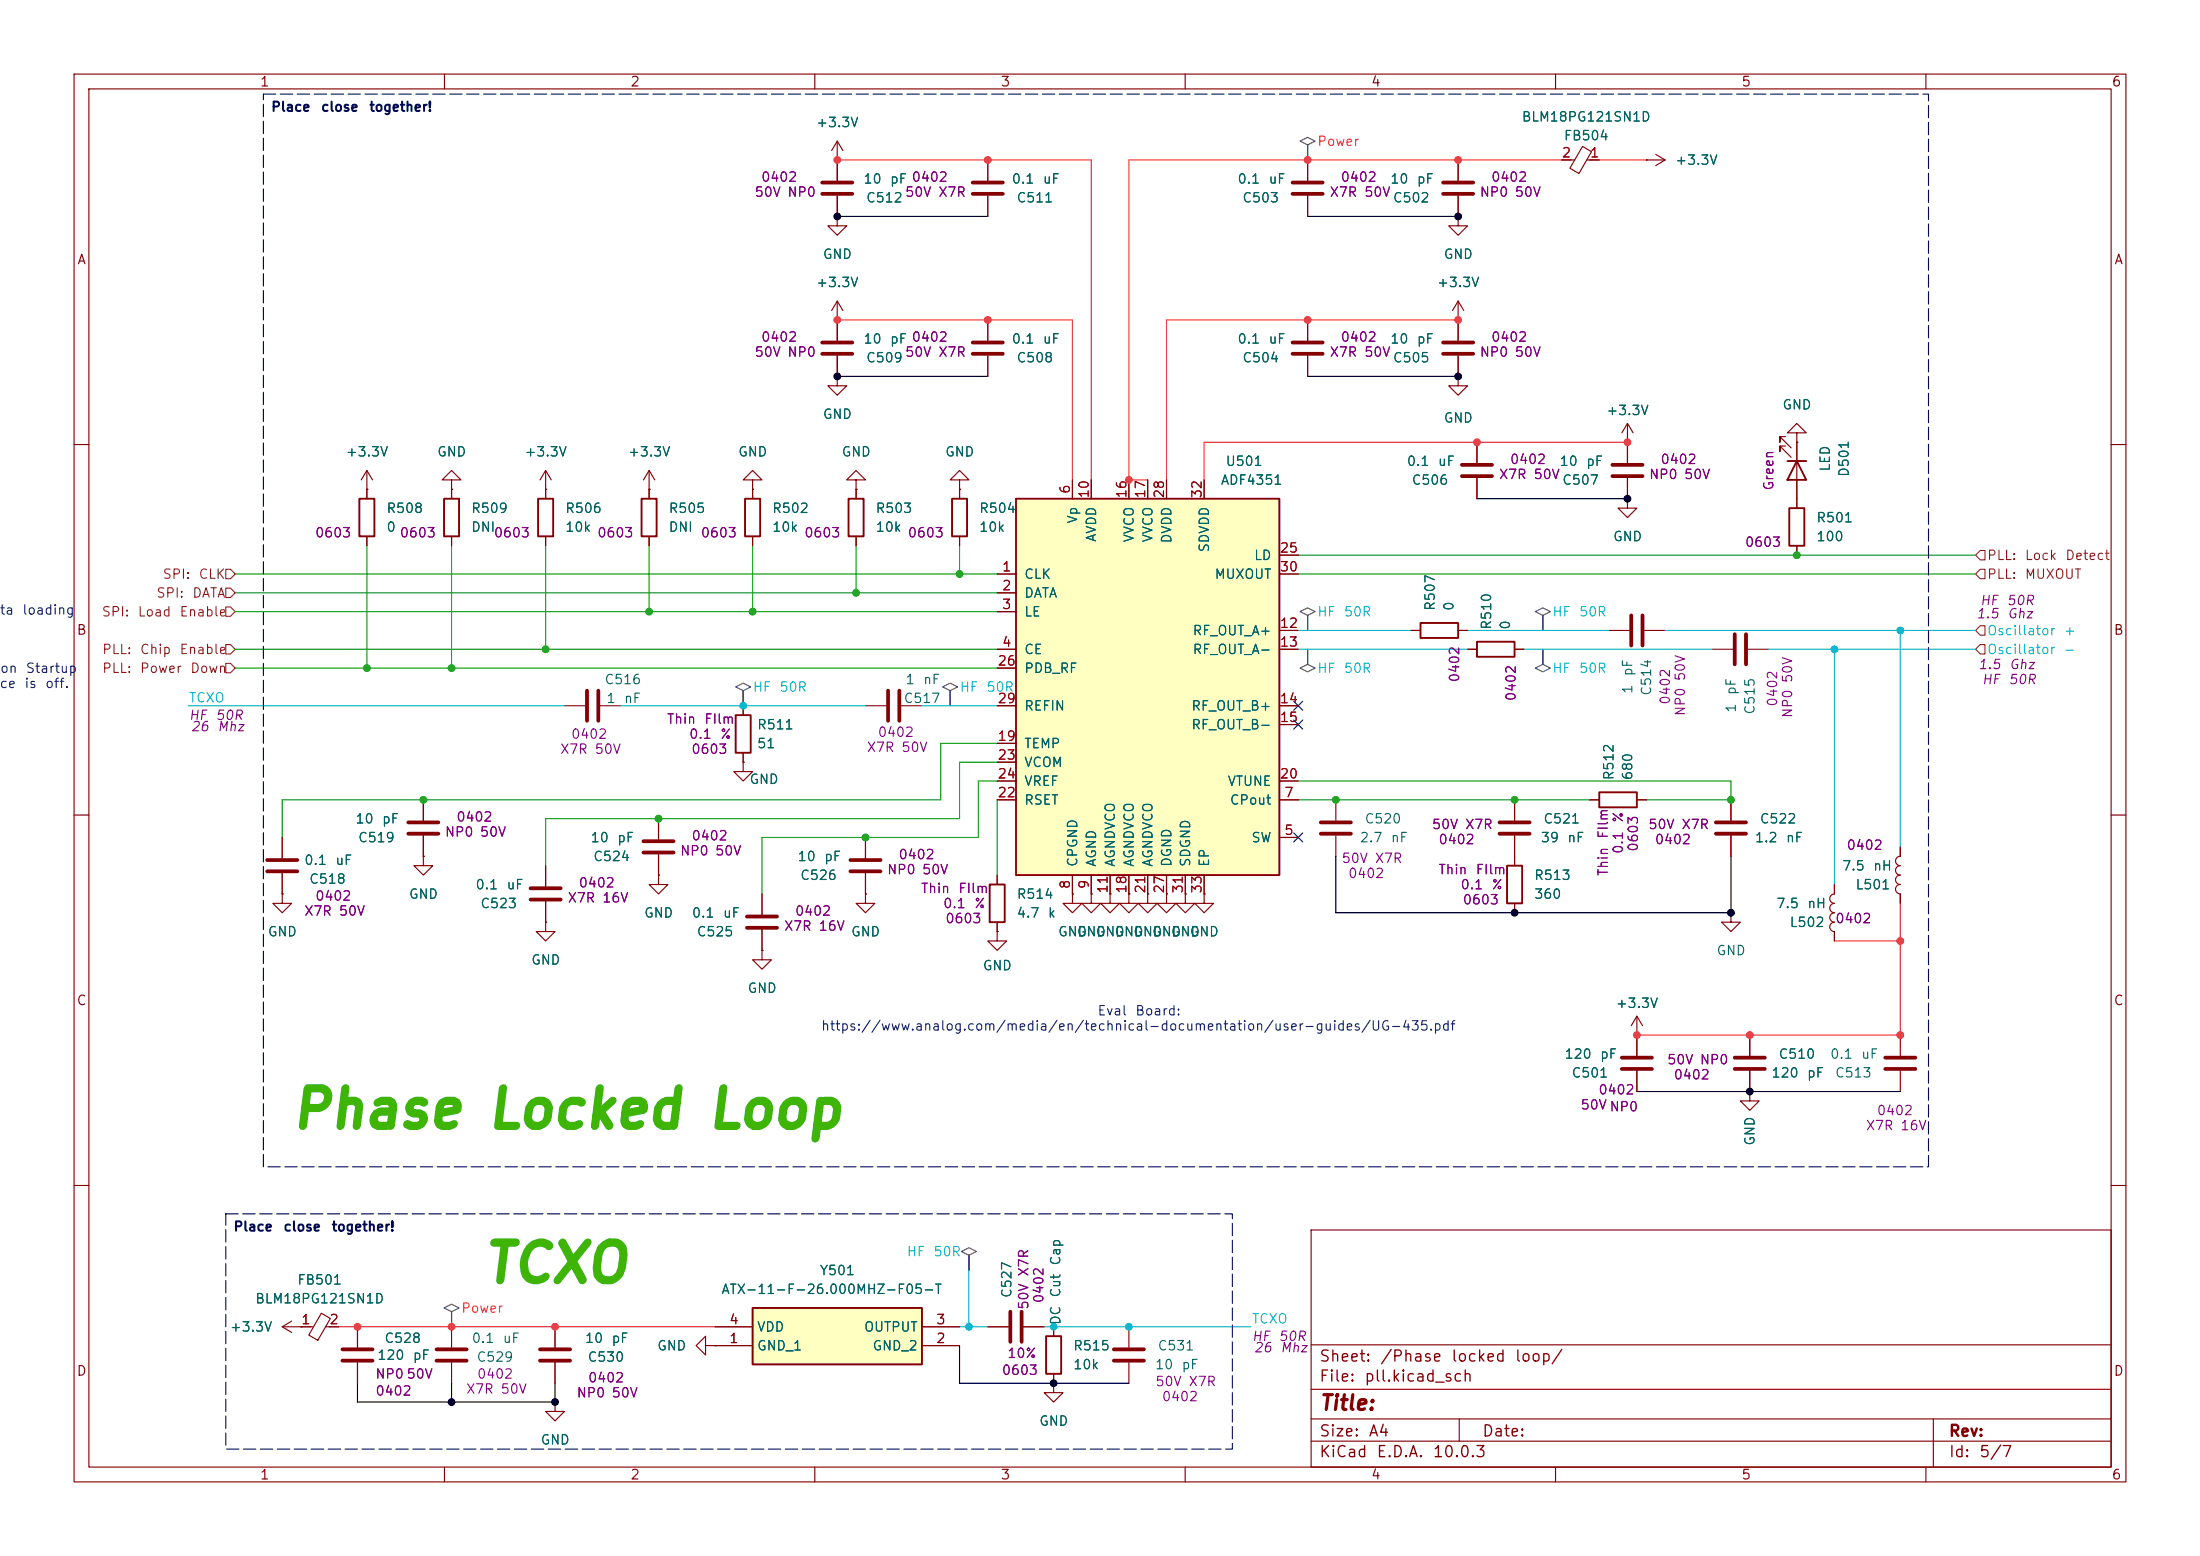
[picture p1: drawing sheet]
<svg xmlns="http://www.w3.org/2000/svg" width="297mm" height="210mm" viewBox="0 0 297 210" stroke-linecap="round" stroke-linejoin="round" font-family="sans-serif">
<g fill="none" stroke="#840000" stroke-width=".15">
<path d="M10 10h277v190h-277zM12 12h273v186h-273zM60 10v2M110 10v2M113 19.1v5.3M113 19.1l-.7 1.2M113 19.1l.8 1.2M160 10v2M210 10v2M213.6 19.8l1.3 .7-1.7 2.9-1.3-.7zM260 10v2M113 29.2v1.3h-1.2l1.2 1.3 1.3-1.3h-1.3"/>
<path d="M113 29.2h.1M113 21.6h.1M113 26.4v2.8M133.3 21.6v2.8M133.3 26.4v2.8M176.5 21.6v2.8M176.5 26.4v2.8M196.8 29.2v1.3h1.3l-1.3 1.3-1.2-1.3h1.2M196.8 29.2h.1M196.8 21.6v2.8M196.8 26.4v2.8M210.8 21.6h1.8"/>
<path d="M214.2 21.6h1.7M222.2 21.6h.1M222.2 21.6h2.6M223.5 20.8l1.3 .8M224.8 21.6l-1.3 .8M113 43.2h.1M113 50.8v1.3h-1.2l1.2 1.2 1.3-1.2h-1.3M113 50.8h.1M113 40.6v5.4M113 48v2.8M113 40.6l-.7 1.3M113 40.6l.8 1.3"/>
<path d="M133.3 43.2v2.8M133.3 48v2.8M176.5 43.2v2.8M176.5 48v2.8M196.8 50.8v1.3h1.3l-1.3 1.2-1.2-1.2h1.2M196.8 50.8h.1M219.7 59.7v2.8M241 58.9h-.7v.8v-.8l1.5 1.6M242.6 58.4h1.2l-1.2-1.2-1.3 1.2h1.3v1.3M242.6 59.7h.1M242.6 59.7v8.9M10 60h2"/>
<path d="M49.5 66h.1M49.5 63.5l-.7 1.3M49.5 63.5l.8 1.3M49.5 63.5v3.8M49.5 72.4v1.3M61 64.8h1.2l-1.2-1.3-1.3 1.3h1.3v1.2M61 66h.1M61 66v1.3M61 72.4v1.3M73.7 66h.1M73.7 63.5v3.8M73.7 72.4v1.3"/>
<path d="M73.7 63.5l-.8 1.3M73.7 63.5l.7 1.3M87.6 66h.1M87.6 63.5v3.8M87.6 72.4v1.3M87.6 63.5l-.7 1.3M87.6 63.5l.8 1.3M101.6 64.8h1.3l-1.3-1.3-1.3 1.3h1.3v1.2M101.6 66h.1M101.6 66v1.3M101.6 72.4v1.3M115.6 64.8h1.2l-1.2-1.3-1.3 1.3h1.3v1.2"/>
<path d="M115.6 66h.1M115.6 66v1.3M115.6 72.4v1.3M129.5 64.8h1.3l-1.3-1.3-1.2 1.3h1.2v1.2M129.5 66h.1M129.5 66v1.3M129.5 72.4v1.3M219.7 64.5v2.8M241 60.2h-.7v.8v-.8l1.5 1.5M242.6 73.7v1.2M285 60h2M76.2 95.3h2.8"/>
<path d="M81 95.3h2.8M100.3 95.3v1.2M10 110h2M38.1 113v2.8M38.1 117.9v2.8M57.1 115.6v1.2h1.3l-1.3 1.3-1.2-1.3h1.2M57.1 115.6h.1M57.1 108v2.7M57.1 112.8v2.8M73.7 116.8v2.8M88.9 118.1v1.3h1.3l-1.3 1.3-1.3-1.3h1.3M88.9 118.1h.1"/>
<path d="M88.9 110.5v2.8M88.9 115.3v2.8M100.3 102.9v1.2h1.3l-1.3 1.3-1.2-1.3h1.2M100.3 102.9h.1M100.3 101.6v1.3M116.8 113v2.8M116.8 117.9v2.8M204.5 115.6v1.2M285 110h2M38.1 120.7v1.2h1.3l-1.3 1.3-1.3-1.3h1.3M38.1 120.7h.1M73.7 124.5v1.2h1.2l-1.2 1.3-1.3-1.3h1.3"/>
<path d="M73.7 124.5h.1M73.7 121.7v2.8M102.9 128.3v1.2h1.2l-1.2 1.3-1.3-1.3h1.3M102.9 128.3h.1M102.9 120.7v2.7M102.9 125.5v2.8M116.8 120.7v1.2h1.3l-1.3 1.3-1.2-1.3h1.2M116.8 120.7h.1M152.4 120.7v1.2h1.3l-1.3 1.3-1.3-1.3h1.3M152.4 120.7h.1M154.9 120.7v1.2h1.3l-1.3 1.3-1.2-1.3h1.2M154.9 120.7h.1"/>
<path d="M157.5 120.7v1.2h1.2l-1.2 1.3-1.3-1.3h1.3M157.5 120.7h.1M160 120.7v1.2h1.3l-1.3 1.3-1.3-1.3h1.3M160 120.7h.1M162.6 120.7v1.2h1.2l-1.2 1.3-1.3-1.3h1.3M162.6 120.7h.1M204.5 121.9v1.3M221 139.7h.1M221 137.2v5.3M221 137.2l-.8 1.2M221 137.2l.7 1.2M256.5 139.7v2.8"/>
<path d="M221 144.5v2.8M236.2 147.3v1.3h1.3l-1.3 1.3-1.3-1.3h1.3M236.2 147.3h.1M256.5 144.5v2.8M10 160h2M48.3 179.1v2.8M61 179.1v2.8M133.3 179.1h2.8M138.2 179.1h2.8M142.2 179.1v1.2M152.4 179.1v2.8M177 166h108v32h-108z"/>
<path d="M285 160h2M48.3 183.9v2.8M60 198v2M61 183.9v2.8M74.9 189.2v1.3h1.3l-1.3 1.3-1.2-1.3h1.2M74.9 189.2h.1M95.2 181.6v-1.3l-1.2 1.3 1.2 1.3v-1.3h1.3M96.5 181.6h.1M110 198v2M142.2 186.7v1.3h1.3l-1.3 1.2-1.2-1.2h1.2M142.2 186.7h.1M142.2 185.4v1.3"/>
<path d="M152.4 183.9v2.8M160 198v2M177 194.5h108M177 191.5h108M177 187.5h108M177 181.5h108M197 191.5v3M210 198v2M260 198v2M261 191.5v6.5"/>
</g>
<g fill="none" stroke="#840000" stroke-width=".25">
<path d="M48.5 67.3h2v5.1h-2zM59.9 67.3h2.1v5.1h-2.1zM72.6 67.3h2.1v5.1h-2.1zM86.6 67.3h2v5.1h-2zM100.6 67.3h2v5.1h-2zM114.6 67.3h2v5.1h-2zM128.5 67.3h2.1v5.1h-2.1zM241.3 62.2h2.5M241.6 68.6h2v5.1h-2zM242.6 62.2l1.2 2.6h-2.5zM99.3 96.5h2v5.1h-2zM203.5 116.8h2v5.1h-2z"/>
<path d="M141.2 180.3h2.1v5.1h-2.1z"/>
</g>
<g fill="none" stroke="#840000" stroke-width=".51">
<path d="M111 24.6h4.1M111 26.2h4.1M131.3 24.6h4.1M131.3 26.2h4.1M174.5 24.6h4.1M174.5 26.2h4.1M194.8 24.6h4.1M194.8 26.2h4.1M111 46.2h4.1M111 47.8h4.1M131.3 46.2h4.1M131.3 47.8h4.1"/>
<path d="M174.5 46.2h4.1M174.5 47.8h4.1M217.7 62.7h4M217.7 64.3h4M79.2 93.2v4.1M80.8 93.2v4.1M36.1 116.1h4M36.1 117.6h4M55.1 111h4.1M55.1 112.5h4.1M71.6 119.9h4.1M86.9 113.5h4"/>
<path d="M86.9 115.1h4M114.8 116.1h4.1M114.8 117.6h4.1M71.6 121.4h4.1M100.8 123.7h4.1M100.8 125.2h4.1M218.9 142.7h4.1M218.9 144.3h4.1M254.5 142.7h4.1M254.5 144.3h4.1M136.4 177v4.1M137.9 177v4.1"/>
<path d="M46.2 182.1h4.1M46.2 183.6h4.1M58.9 182.1h4.1M58.9 183.6h4.1M150.4 182.1h4M150.4 183.6h4"/>
</g>
<path d="M101.6 176.5h22.9v7.7h-22.9z" fill="#ffffc2"/>
<path d="M191.8 84.1h5v2h-5zM199.4 86.6h5.1v2h-5.1zM215.9 106.9h5.1v2.1h-5.1zM101.6 176.5h22.9v7.7h-22.9z" fill="none" stroke="#840000" stroke-width=".25"/>
<g fill="none" stroke="#840000" stroke-width=".15">
<path d="M116.8 95.3h2.8M121.7 95.3h2.8M190.5 85.1h1.3M196.8 85.1h1.3M198.1 87.6h1.3M204.5 87.6h1.2M217.2 85.1h2.8M222 85.1h2.8M180.3 108v2.7M180.3 112.8v2.8M204.5 108v2.7M204.5 112.8v2.8"/>
<path d="M214.6 108h1.3M221 108h1.2M96.5 179.1h5.1M124.5 179.1h5M96.5 181.6h5.1M124.5 181.6h5"/>
</g>
<path d="M119.9 93.2v4.1M121.4 93.2v4.1M220.2 83.1v4M221.7 83.1v4M178.3 112.5h4.1M178.3 111h4.1M202.4 112.5h4.1M202.4 111h4.1" fill="none" stroke="#840000" stroke-width=".51"/>
<path d="M137.2 67.3h35.5v50.8h-35.5z" fill="#ffffc2"/>
<path d="M137.2 67.3h35.5v50.8h-35.5zM133.6 119.4h2v5.1h-2z" fill="none" stroke="#840000" stroke-width=".25"/>
<g fill="none" stroke="#840000" stroke-width=".15">
<path d="M113 29.2h.1M113 21.6h.1M113 21.6v2.8M113 26.4v2.8M133.3 21.6v2.8M133.3 26.4v2.8M176.5 21.6v2.8M176.5 26.4v2.8M196.8 29.2h.1M196.8 21.6v2.8M196.8 26.4v2.8M210.8 21.6h1.3"/>
<path d="M214.6 21.6h1.3M222.2 21.6h.1M113 43.2h.1M113 50.8h.1M113 43.2v2.8M113 48v2.8M133.3 43.2v2.8M133.3 48v2.8M176.5 43.2v2.8M176.5 48v2.8M196.8 43.2h.1M196.8 50.8h.1"/>
<path d="M196.8 40.6l-.7 1.3M196.8 40.6l.8 1.3M196.8 40.6v5.4M196.8 48v2.8M199.4 59.7v2.8M219.7 59.7h.1M219.7 57.2l-.8 1.2M219.7 57.2l.8 1.2M219.7 57.2v5.3M242.6 59.7h.1M242.6 59.7v2.5M49.5 66h.1"/>
<path d="M49.5 66v1.3M49.5 72.4v1.3M61 66h.1M61 66v1.3M61 72.4v1.3M73.7 66h.1M73.7 66v1.3M73.7 72.4v1.3M87.6 66h.1M87.6 66v1.3M87.6 72.4v1.3M101.6 66h.1"/>
<path d="M101.6 66v1.3M101.6 72.4v1.3M115.6 66h.1M115.6 66v1.3M115.6 72.4v1.3M129.5 66h.1M129.5 66v1.3M129.5 72.4v1.3M134.6 77.5h2.6M144.8 64.8v2.5M147.3 64.8v2.5M152.4 64.8v2.5"/>
<path d="M154.9 64.8v2.5M157.5 64.8v2.5M162.6 64.8v2.5M172.7 77.5h2.6M172.7 74.9h2.6M199.4 64.5v2.8M219.7 67.3v1.3h1.3l-1.3 1.3-1.3-1.3h1.3M219.7 67.3h.1M219.7 64.5v2.8M242.6 64.8v3.8M242.6 73.7v1.2M100.3 95.3v1.2"/>
<path d="M134.6 80h2.6M134.6 82.6h2.6M134.6 87.6h2.6M134.6 95.3h2.6M134.6 90.2h2.6M172.7 87.6h2.6M172.7 85.1h2.6M172.7 95.3h2.6M172.7 97.8h2.6M190.5 85.1h1.3M196.8 85.1h1.3M198.1 87.6h1.3"/>
<path d="M204.5 87.6h1.2M231.1 87.6h2.8M236 87.6h2.8M38.1 113v2.8M38.1 117.9v2.8M57.1 115.6h.1M57.1 108v2.7M57.1 112.8v2.8M73.7 116.8v2.8M88.9 118.1h.1M88.9 110.5v2.8M88.9 115.3v2.8"/>
<path d="M100.3 102.9h.1M100.3 101.6v1.3M116.8 113v2.8M116.8 117.9v2.8M134.6 108h2.6M134.6 100.3h2.6M134.6 105.4h2.6M134.6 102.9h2.6M134.6 118.1v1.3M144.8 118.1v2.6M147.3 118.1v2.6M149.9 118.1v2.6"/>
<path d="M152.4 118.1v2.6M154.9 118.1v2.6M157.5 118.1v2.6M160 118.1v2.6M162.6 118.1v2.6M172.7 113h2.6M172.7 108h2.6M172.7 105.4h2.6M204.5 108v2.7M204.5 112.8v4M214.6 108h1.3M221 108h1.2"/>
<path d="M233.7 108v2.7M233.7 112.8v2.8M247.6 119.4v1.3a.63 .63 0 0 0-.6 .6 .63 .63 0 0 0 .6 .6M256.5 118.1a.64 .64 0 0 0-.6 .6 .64 .64 0 0 0 .6 .7 .64 .64 0 0 0-.6 .6 .64 .64 0 0 0 .6 .7v1.2M256.5 114.3v1.3a.64 .64 0 0 0-.6 .6 .64 .64 0 0 0 .6 .6 .64 .64 0 0 0-.6 .7 .64 .64 0 0 0 .6 .6M38.1 120.7h.1M73.7 124.5h.1M73.7 121.7v2.8M102.9 128.3h.1M102.9 120.7v2.7M102.9 125.5v2.8M116.8 120.7h.1"/>
<path d="M134.6 125.7v1.3h1.3l-1.3 1.3-1.3-1.3h1.3M134.6 125.7h.1M134.6 124.5v1.2M144.8 120.7v1.2h1.2l-1.2 1.3-1.3-1.3h1.3M144.8 120.7h.1M147.3 120.7v1.2h1.3l-1.3 1.3-1.3-1.3h1.3M147.3 120.7h.1M149.9 120.7v1.2h1.2l-1.2 1.3-1.3-1.3h1.3M149.9 120.7h.1M152.4 120.7h.1M154.9 120.7h.1M157.5 120.7h.1"/>
<path d="M160 120.7h.1M162.6 120.7h.1M204.5 121.9v1.3M221 139.7h.1M221 139.7v2.8M233.7 123.2v1.3h1.2l-1.2 1.2-1.3-1.2h1.3M233.7 123.2h.1M236.2 139.7v2.8M247.6 121.9a.64 .64 0 0 0-.6 .7 .64 .64 0 0 0 .6 .6 .64 .64 0 0 0-.6 .6 .64 .64 0 0 0 .6 .7 .63 .63 0 0 0-.6 .6 .63 .63 0 0 0 .6 .6v1.3M221 144.5v2.8M236.2 147.3h.1M236.2 144.5v2.8"/>
<path d="M38.1 179.1h4.2M38.1 179.1l1.3 .7M39.4 178.3l-1.3 .8M40.6 179.1h.1M43.4 177.2l1.2 .8-1.7 2.9-1.2-.7zM44 179.1h1.7M48.3 179.1v2.8M74.9 179.1v2.8M96.5 179.1h5.1M124.5 179.1h5M133.3 179.1h2.8M138.2 179.1h2.8"/>
<path d="M142.2 179.1v1.2M48.3 183.9v2.8M74.9 189.2h.1M74.9 183.9v2.8M96.5 181.6h.1M96.5 181.6h5.1M124.5 181.6h5M142.2 186.7h.1M142.2 185.4v1.3"/>
</g>
<path d="M194.8 46.2h4.1M194.8 47.8h4.1M197.4 62.7h4M197.4 64.3h4M234.2 85.6v4.1M235.7 85.6v4.1M231.6 112.5h4.1M231.6 111h4.1M234.2 144.3h4.1M234.2 142.7h4.1M72.9 182.1h4.1M72.9 183.6h4.1" fill="none" stroke="#840000" stroke-width=".51"/>
<path d="M175.5 19.1l1-.6 1 .6-1 .5v2v-2zM99.3 92.7l1-.5 1 .5-1 .5v2.1v-2.1zM127.3 92.7l1-.5 1 .5-1 .5v2.1v-2.1zM175.5 82.6l1-.6 1 .6-1 .5v2v-2zM176.5 87.6v2.1l1 .5-1 .5-1-.5 1-.5zM207.3 82.6l1-.6 1 .6-1 .5v2v-2zM208.3 87.6v2.1l1 .5-1 .5-1-.5 1-.5zM59.9 176.5l1.1-.5 1 .5-1 .5v2.1v-2.1zM129.8 168.9l1-.5 1 .5-1 .5v2.1v-2.1z" fill="none" stroke="#484848" stroke-width=".15"/>
<path d="M30.5 79.4h.6l.6 .6-.6 .6h-.6zM30.5 76.8h.6l.6 .7-.6 .6h-.6zM267.3 76.8h.7v1.3h-.7l-.6-.6zM267.3 74.3h.7v1.3h-.7l-.6-.7zM30.5 81.9h.6l.6 .7-.6 .6h-.6zM30.5 89.5h.6l.6 .7-.6 .6h-.6zM30.5 87h.6l.6 .6-.6 .7h-.6zM267.3 84.5h.7v1.2h-.7l-.6-.6zM267.3 87h.7v1.3h-.7l-.6-.7z" fill="none" stroke="#725600" stroke-width=".15"/>
<g fill="none" stroke="#009600" stroke-width=".15">
<path d="M31.7 77.5h102.9M49.5 73.7v16.5M61 73.7v16.5M73.7 73.7v13.9M87.6 73.7v8.9M101.6 73.7v8.9M115.6 73.7v6.3M129.5 73.7v3.8M175.3 77.5h91.4M175.3 74.9h91.4M31.7 82.6h102.9M31.7 80h102.9"/>
<path d="M31.7 90.2h102.9M31.7 87.6h102.9M134.6 102.9h-5.1v7.6h-55.8v6.3M134.6 105.4h-2.5v7.6h-29.2v7.7M134.6 100.3h-7.6v7.7h-88.9v5M134.6 108v10.1M175.3 105.4h58.4v2.6h-11.5M175.3 108h39.3"/>
</g>
<path d="M113 21.6h34.3v43.2M210.8 21.6h-58.4v43.2h2.5M215.9 21.6h6.3M113 43.2h31.8v21.6M196.8 43.2h-39.3v21.6M219.7 59.7h-57.1v5.1M247.6 127h8.9M256.5 121.9v17.8h-35.5M45.7 179.1h50.8" fill="none" stroke="#ff302e" stroke-width=".15"/>
<path d="M113 29.2h20.3M176.5 29.2h20.3M113 50.8h20.3M176.5 50.8h20.3M199.4 67.3h20.3M180.3 115.6v7.6h53.4v-7.6M221 147.3h35.5M48.3 186.7v2.5h26.6v-2.5M61 186.7v2.5M129.5 181.6v5.1h22.9" fill="none" stroke="#000" stroke-width=".15"/>
<g fill="none" stroke="#06b5ce" stroke-width=".15">
<path d="M25.4 95.3h50.8M83.8 95.3h33M124.5 95.3h10.1M175.3 87.6h22.8M175.3 85.1h15.2M198.1 85.1h19.1M205.7 87.6h25.4M224.8 85.1h41.9M238.8 87.6h27.9M247.6 87.6v31.8M256.5 85.1v29.2M129.5 179.1h3.8"/>
<path d="M130.8 171.5v7.6M141 179.1h27.9"/>
</g>
<path d="M174.7 97.2l1.2 1.2M174.7 94.6l1.2 1.3M175.9 97.2l-1.2 1.2M175.9 94.6l-1.2 1.3M174.7 112.4l1.2 1.2M175.9 112.4l-1.2 1.2" fill="none" stroke="#000084" stroke-width=".15"/>
<path d="M35.6 12.7h224.7v144.8h-224.7zM30.5 163.8h135.9v31.8h-135.9z" fill="none" stroke="#000a63" stroke-width=".15" stroke-dasharray="1.7 .6"/>
<g fill="#000" stroke="#000" stroke-width=".14">
<circle cx="113" cy="29.2" r=".46"/>
<circle cx="196.8" cy="29.2" r=".46"/>
<circle cx="113" cy="50.8" r=".46"/>
<circle cx="196.8" cy="50.8" r=".46"/>
<circle cx="219.7" cy="67.3" r=".46"/>
<circle cx="204.5" cy="123.2" r=".46"/>
<circle cx="233.7" cy="123.2" r=".46"/>
<circle cx="236.2" cy="147.3" r=".46"/>
<circle cx="61" cy="189.2" r=".46"/>
<circle cx="74.9" cy="189.2" r=".46"/>
<circle cx="142.2" cy="186.7" r=".46"/>
</g>
<g fill="#ff302e" stroke="#ff302e" stroke-width=".14">
<circle cx="113" cy="21.6" r=".46"/>
<circle cx="133.3" cy="21.6" r=".46"/>
<circle cx="152.4" cy="64.8" r=".46"/>
<circle cx="133.3" cy="43.2" r=".46"/>
<circle cx="113" cy="43.2" r=".46"/>
<circle cx="61" cy="179.1" r=".46"/>
<circle cx="48.3" cy="179.1" r=".46"/>
<circle cx="74.9" cy="179.1" r=".46"/>
<circle cx="256.5" cy="127" r=".46"/>
<circle cx="221" cy="139.7" r=".46"/>
<circle cx="236.2" cy="139.7" r=".46"/>
<circle cx="256.5" cy="139.7" r=".46"/>
<circle cx="196.8" cy="43.2" r=".46"/>
<circle cx="176.5" cy="43.2" r=".46"/>
<circle cx="199.4" cy="59.7" r=".46"/>
<circle cx="219.7" cy="59.7" r=".46"/>
<circle cx="176.5" cy="21.6" r=".46"/>
<circle cx="196.8" cy="21.6" r=".46"/>
</g>
<g fill="#009600" stroke="#009600" stroke-width=".14">
<circle cx="101.6" cy="82.6" r=".46"/>
<circle cx="115.6" cy="80" r=".46"/>
<circle cx="129.5" cy="77.5" r=".46"/>
<circle cx="73.7" cy="87.6" r=".46"/>
<circle cx="87.6" cy="82.6" r=".46"/>
<circle cx="116.8" cy="113" r=".46"/>
<circle cx="88.9" cy="110.5" r=".46"/>
<circle cx="57.1" cy="108" r=".46"/>
<circle cx="61" cy="90.2" r=".46"/>
<circle cx="49.5" cy="90.2" r=".46"/>
<circle cx="204.5" cy="108" r=".46"/>
<circle cx="180.3" cy="108" r=".46"/>
<circle cx="233.7" cy="108" r=".46"/>
<circle cx="242.6" cy="74.9" r=".46"/>
</g>
<g fill="#06b5ce" stroke="#06b5ce" stroke-width=".14">
<circle cx="100.3" cy="95.3" r=".46"/>
<circle cx="130.8" cy="179.1" r=".46"/>
<circle cx="142.2" cy="179.1" r=".46"/>
<circle cx="152.4" cy="179.1" r=".46"/>
<circle cx="247.6" cy="87.6" r=".46"/>
<circle cx="256.5" cy="85.1" r=".46"/>
</g>
<g font-size="5.1" fill="#3eb404">
<text x="39" y="153.5">Phase Locked Loop</text>
<text x="64.9" y="174.3">TCXO</text>
</g>
<text font-size="2" fill="#840000" x="178" y="190.8">Title:</text>
<g font-size="1.5" fill="#840000">
<text x="178" y="184.2">Sheet:</text>
<text x="186.2" y="184.2">/Phase</text>
<text x="195.8" y="184.2">locked</text>
<text x="204.4" y="184.2">loop/</text>
<text x="178" y="186.9">File:</text>
<text x="184.1" y="186.9">pll.kicad_sch</text>
<text x="178" y="197.1">KiCad</text>
<text x="178" y="194.3">Size:</text>
<text x="184.7" y="194.3">A4</text>
<text x="185.7" y="197.1">E.D.A.</text>
<text x="193.3" y="197.1">10.0.3</text>
<text x="200" y="194.3">Date:</text>
<text x="263" y="194.3">Rev:</text>
<text x="263" y="197.1">Id:</text>
<text x="267.1" y="197.1">5/7</text>
</g>
<g font-size="1.3" fill="#840000">
<text x="35" y="12">1</text>
<text x="85" y="12">2</text>
<text x="135" y="12">3</text>
<text x="185" y="12">4</text>
<text x="235" y="12">5</text>
<text x="285" y="12">6</text>
<text x="10.3" y="36">A</text>
<text x="285.3" y="36">A</text>
<text x="10.3" y="86">B</text>
<text x="285.3" y="86">B</text>
<text x="10.3" y="136">C</text>
<text x="285.3" y="136">C</text>
<text x="10.3" y="186">D</text>
<text x="285.3" y="186">D</text>
<text x="35" y="200">1</text>
<text x="85" y="200">2</text>
<text x="135" y="200">3</text>
<text x="185" y="200">4</text>
<text x="235" y="200">5</text>
<text x="285" y="200">6</text>
</g>
<g font-size="1.3" fill="#000a63">
<text x="36.5" y="15.4">Place</text>
<text x="43.2" y="15.4">close</text>
<text x="49.7" y="15.4">together!</text>
<text x="31.4" y="166.5">Place</text>
<text x="38.2" y="166.5">close</text>
<text x="44.7" y="166.5">together!</text>
</g>
<g font-size="1.3" fill="#006464">
<text x="110.1" y="17.5">+3.3V</text>
<text x="205.3" y="16.7">BLM18PG121SN1D</text>
<text x="211" y="19.3">FB504</text>
<text x="226.1" y="22.6">+3.3V</text>
<text x="116.5" y="25.1">10</text>
<text x="116.8" y="27.6">C512</text>
<text x="120.1" y="25.1">pF 0402</text>
<text x="136.5" y="25.1">0.1</text>
<text x="137.1" y="27.6">C511</text>
<text x="140.7" y="25.1">uF</text>
<text x="167" y="25.1">0.1</text>
<text x="167.6" y="27.6">C503</text>
<text x="171.2" y="25.1">uF</text>
<text x="187.6" y="25.1">10</text>
<text x="187.9" y="27.6">C502</text>
<text x="191.2" y="25.1">pF</text>
<text x="111" y="35.3">GND</text>
<text x="194.8" y="35.3">GND</text>
<text x="110.1" y="39.1">+3.3V</text>
<text x="193.9" y="39.1">+3.3V</text>
<text x="116.5" y="46.7">10</text>
<text x="120.1" y="46.7">pF 0402</text>
<text x="136.5" y="46.7">0.1</text>
<text x="140.7" y="46.7">uF</text>
<text x="167" y="46.7">0.1</text>
<text x="171.2" y="46.7">uF</text>
<text x="187.6" y="46.7">10</text>
<text x="191.2" y="46.7">pF</text>
<text x="116.8" y="49.2">C509</text>
<text x="137.1" y="49.2">C508</text>
<text x="167.6" y="49.2">C504</text>
<text x="187.9" y="49.2">C505</text>
<text x="111" y="56.9">GND</text>
<text x="194.8" y="57.4">GND</text>
<text x="216.8" y="56.3">+3.3V</text>
<text x="240.5" y="55.6">GND</text>
<text x="46.6" y="61.9">+3.3V</text>
<text x="58.9" y="61.9">GND</text>
<text x="70.7" y="61.9">+3.3V</text>
<text x="84.7" y="61.9">+3.3V</text>
<text x="99.6" y="61.9">GND</text>
<text x="113.5" y="61.9">GND</text>
<text x="127.5" y="61.9">GND</text>
<text x="164.7" y="65.7">ADF4351</text>
<text x="165.4" y="63.2">U501</text>
<text x="189.8" y="63.2">0.1</text>
<text x="190.5" y="65.7">C506</text>
<text x="194" y="63.2">uF</text>
<text x="210.4" y="63.2">10</text>
<text x="210.8" y="65.7">C507</text>
<text x="214" y="63.2">pF</text>
<text x="247.4" y="63.7" transform="rotate(-90 247.4 63.7)">LED</text>
<text x="249.9" y="64.5" transform="rotate(-90 249.9 64.5)">D501</text>
<text x="52.1" y="69.6">R508</text>
<text x="63.5" y="69.6">R509</text>
<text x="76.2" y="69.6">R506</text>
<text x="90.2" y="69.6">R505</text>
<text x="104.1" y="69.6">R502</text>
<text x="118.1" y="69.6">R503</text>
<text x="132.1" y="69.6">R504</text>
<text x="145.8" y="70.8" transform="rotate(-90 145.8 70.8)">Vp</text>
<text x="245.1" y="70.8">R501</text>
<text x="52.1" y="72.1">0</text>
<text x="63.5" y="72.1">DNI</text>
<text x="76.2" y="72.1">10k</text>
<text x="90.2" y="72.1">DNI</text>
<text x="104.1" y="72.1">10k</text>
<text x="118.1" y="72.1">10k</text>
<text x="132.1" y="72.1">10k</text>
<text x="148.3" y="73.2" transform="rotate(-90 148.3 73.2)">AVDD</text>
<text x="153.4" y="73.3" transform="rotate(-90 153.4 73.3)">VVCO</text>
<text x="155.9" y="73.3" transform="rotate(-90 155.9 73.3)">VVCO</text>
<text x="158.5" y="73.4" transform="rotate(-90 158.5 73.4)">DVDD</text>
<text x="163.5" y="74.6" transform="rotate(-90 163.5 74.6)">SDVDD</text>
<text x="169.2" y="75.9">LD</text>
<text x="217.7" y="73.4">GND</text>
<text x="245.1" y="73.4">100</text>
<text x="138.2" y="78.4">CLK</text>
<text x="138.2" y="81">DATA</text>
<text x="138.2" y="83.5">LE</text>
<text x="163.9" y="78.4">MUXOUT</text>
<text x="194" y="82.5" transform="rotate(-90 194 82.5)">R507</text>
<text x="196.6" y="82.5" transform="rotate(-90 196.6 82.5)">0</text>
<text x="138.2" y="88.6">CE</text>
<text x="160.9" y="86.1">RF_OUT_A+</text>
<text x="160.9" y="88.6">RF_OUT_A-</text>
<text x="201.6" y="85.1" transform="rotate(-90 201.6 85.1)">R510</text>
<text x="204.2" y="85.1" transform="rotate(-90 204.2 85.1)">0</text>
<text x="81.5" y="92.7">C516</text>
<text x="81.8" y="95.2">1</text>
<text x="84.1" y="95.2">nF</text>
<text x="121.9" y="95.2">C517</text>
<text x="122.2" y="92.7">1</text>
<text x="124.5" y="92.7">nF</text>
<text x="138.2" y="91.1">PDB_RF</text>
<text x="220.7" y="93.7" transform="rotate(-90 220.7 93.7)">1</text>
<text x="220.7" y="91.4" transform="rotate(-90 220.7 91.4)">pF</text>
<text x="223.2" y="94" transform="rotate(-90 223.2 94)">C514</text>
<text x="234.7" y="93.9" transform="rotate(-90 234.7 93.9)">pF</text>
<text x="102.1" y="98.8">R511</text>
<text x="102.1" y="101.3">51</text>
<text x="138.2" y="101.3">TEMP</text>
<text x="138.2" y="96.2">REFIN</text>
<text x="160.7" y="96.2">RF_OUT_B+</text>
<text x="160.7" y="98.8">RF_OUT_B-</text>
<text x="234.7" y="96.3" transform="rotate(-90 234.7 96.3)">1</text>
<text x="237.2" y="96.5" transform="rotate(-90 237.2 96.5)">C515</text>
<text x="101.1" y="106.1">GND</text>
<text x="138.2" y="103.8">VCOM</text>
<text x="138.2" y="106.4">VREF</text>
<text x="165.6" y="106.4">VTUNE</text>
<text x="218.1" y="105.4" transform="rotate(-90 218.1 105.4)">R512</text>
<text x="220.7" y="105.4" transform="rotate(-90 220.7 105.4)">680</text>
<text x="47.9" y="111.5">10</text>
<text x="51.5" y="111.5">pF</text>
<text x="138.2" y="108.9">RSET</text>
<text x="165.9" y="108.9">CPout</text>
<text x="184.1" y="111.5">C520</text>
<text x="208.3" y="111.5">C521</text>
<text x="237.5" y="111.5">C522</text>
<text x="41" y="117">0.1</text>
<text x="41.6" y="119.6">C518</text>
<text x="45.2" y="117">uF</text>
<text x="48.2" y="114">C519</text>
<text x="79.6" y="114">10</text>
<text x="80" y="116.5">C524</text>
<text x="83.2" y="114">pF</text>
<text x="107.6" y="116.5">10</text>
<text x="107.9" y="119.1">C526</text>
<text x="111.2" y="116.5">pF</text>
<text x="145.8" y="117.1" transform="rotate(-90 145.8 117.1)">CPGND</text>
<text x="148.3" y="117.1" transform="rotate(-90 148.3 117.1)">AGND</text>
<text x="150.8" y="117.1" transform="rotate(-90 150.8 117.1)">AGNDVCO</text>
<text x="153.4" y="117.1" transform="rotate(-90 153.4 117.1)">AGNDVCO</text>
<text x="155.9" y="117.1" transform="rotate(-90 155.9 117.1)">AGNDVCO</text>
<text x="158.5" y="117.1" transform="rotate(-90 158.5 117.1)">DGND</text>
<text x="161" y="117.1" transform="rotate(-90 161 117.1)">SDGND</text>
<text x="163.5" y="117.1" transform="rotate(-90 163.5 117.1)">EP</text>
<text x="168.8" y="114">SW</text>
<text x="183.5" y="114">2.7</text>
<text x="187.7" y="114">nF</text>
<text x="207" y="119.1">R513</text>
<text x="207.9" y="114">39</text>
<text x="211.5" y="114">nF</text>
<text x="236.8" y="114">1.2</text>
<text x="241" y="114">nF</text>
<text x="248.6" y="117.8">7.5</text>
<text x="252.8" y="117.8">nH</text>
<text x="55.1" y="121.6">GND</text>
<text x="64.1" y="120.4">0.1</text>
<text x="64.8" y="122.9">C523</text>
<text x="68.3" y="120.4">uF</text>
<text x="86.9" y="124.2">GND</text>
<text x="93.3" y="124.2">0.1</text>
<text x="97.5" y="124.2">uF</text>
<text x="137.2" y="121.6">R514</text>
<text x="137.2" y="124.2">4.7</text>
<text x="141.4" y="124.2">k</text>
<text x="207" y="121.6">360</text>
<text x="239.7" y="122.9">7.5</text>
<text x="241.5" y="125.4">L502</text>
<text x="243.9" y="122.9">nH</text>
<text x="250.4" y="120.4">L501</text>
<text x="36.1" y="126.7">GND</text>
<text x="71.6" y="130.5">GND</text>
<text x="94" y="126.7">C525</text>
<text x="114.8" y="126.7">GND</text>
<text x="132.6" y="131.3">GND</text>
<text x="142.7" y="126.7">GND</text>
<text x="145.3" y="126.7">GND</text>
<text x="147.8" y="126.7">GND</text>
<text x="150.4" y="126.7">GND</text>
<text x="152.9" y="126.7">GND</text>
<text x="155.4" y="126.7">GND</text>
<text x="158" y="126.7">GND</text>
<text x="160.5" y="126.7">GND</text>
<text x="231.6" y="129.2">GND</text>
<text x="100.8" y="134.3">GND</text>
<text x="218" y="136.4">+3.3V</text>
<text x="211.1" y="143.2">120</text>
<text x="215.9" y="143.2">pF</text>
<text x="240" y="143.2">C510</text>
<text x="247" y="143.2">0.1</text>
<text x="251.2" y="143.2">uF</text>
<text x="212.1" y="145.8">C501</text>
<text x="239.1" y="145.8">120</text>
<text x="243.9" y="145.8">pF</text>
<text x="247.6" y="145.8">C513</text>
<text x="237.2" y="154.7" transform="rotate(-90 237.2 154.7)">GND</text>
<text x="40" y="173.7">FB501</text>
<text x="110.6" y="172.4">Y501</text>
<text x="143.5" y="170.9" transform="rotate(-90 143.5 170.9)">Cap</text>
<text x="34.4" y="176.2">BLM18PG121SN1D</text>
<text x="97.3" y="175">ATX-11-F-26.000MHZ-F05-T</text>
<text x="136.9" y="175.3" transform="rotate(-90 136.9 175.3)">C527</text>
<text x="143.5" y="178.9" transform="rotate(-90 143.5 178.9)">DC</text>
<text x="143.5" y="175.2" transform="rotate(-90 143.5 175.2)">Cut</text>
<text x="30.9" y="180">+3.3V</text>
<text x="50.8" y="183.9">120</text>
<text x="51.8" y="181.6">C528</text>
<text x="55.6" y="183.9">pF</text>
<text x="63.6" y="181.6">0.1</text>
<text x="64.3" y="184.1">C529</text>
<text x="67.8" y="181.6">uF</text>
<text x="78.9" y="181.6">10</text>
<text x="79.2" y="184.1">C530</text>
<text x="82.5" y="181.6">pF</text>
<text x="88.6" y="182.6">GND</text>
<text x="102.1" y="182.6">GND_1</text>
<text x="102.1" y="180">VDD</text>
<text x="116.6" y="180">OUTPUT</text>
<text x="117.7" y="182.6">GND_2</text>
<text x="144.8" y="182.6">R515</text>
<text x="144.8" y="185.1">10k</text>
<text x="155.8" y="185.1">10</text>
<text x="156.2" y="182.6">C531</text>
<text x="159.4" y="185.1">pF</text>
<text x="72.9" y="195.3">GND</text>
<text x="140.2" y="192.7">GND</text>
</g>
<g font-size="1.3" fill="#ff302e">
<text x="177.7" y="20">Power</text>
<text x="62.2" y="177.5">Power</text>
</g>
<g font-size="1.3" fill="#a90000">
<text x="210.7" y="21.6">2</text>
<text x="214.6" y="21.6">1</text>
<text x="144.8" y="66.7" transform="rotate(-90 144.8 66.7)">6</text>
<text x="147.3" y="67.4" transform="rotate(-90 147.3 67.4)">10</text>
<text x="152.4" y="67.4" transform="rotate(-90 152.4 67.4)">16</text>
<text x="154.9" y="67.4" transform="rotate(-90 154.9 67.4)">17</text>
<text x="157.5" y="67.4" transform="rotate(-90 157.5 67.4)">28</text>
<text x="162.5" y="67.4" transform="rotate(-90 162.5 67.4)">32</text>
<text x="135.2" y="77.4">1</text>
<text x="172.7" y="74.9">25</text>
<text x="172.7" y="77.4">30</text>
<text x="135.2" y="80">2</text>
<text x="135.2" y="82.5">3</text>
<text x="135.2" y="87.6">4</text>
<text x="172.7" y="85.1">12</text>
<text x="172.7" y="87.6">13</text>
<text x="134.6" y="90.1">26</text>
<text x="134.6" y="95.2">29</text>
<text x="172.7" y="95.2">14</text>
<text x="134.6" y="100.3">19</text>
<text x="172.7" y="97.8">15</text>
<text x="134.6" y="107.9">22</text>
<text x="134.6" y="102.8">23</text>
<text x="134.6" y="105.4">24</text>
<text x="172.7" y="105.4">20</text>
<text x="173.3" y="107.9">7</text>
<text x="173.3" y="113">5</text>
<text x="144.8" y="120.1" transform="rotate(-90 144.8 120.1)">8</text>
<text x="147.3" y="120.1" transform="rotate(-90 147.3 120.1)">9</text>
<text x="149.8" y="120.7" transform="rotate(-90 149.8 120.7)">11</text>
<text x="152.4" y="120.7" transform="rotate(-90 152.4 120.7)">18</text>
<text x="154.9" y="120.7" transform="rotate(-90 154.9 120.7)">21</text>
<text x="157.5" y="120.7" transform="rotate(-90 157.5 120.7)">27</text>
<text x="160" y="120.7" transform="rotate(-90 160 120.7)">31</text>
<text x="162.5" y="120.7" transform="rotate(-90 162.5 120.7)">33</text>
<text x="40.6" y="179">1</text>
<text x="44.4" y="179">2</text>
<text x="98.4" y="179">4</text>
<text x="126.3" y="179">3</text>
<text x="98.4" y="181.6">1</text>
<text x="126.3" y="181.6">2</text>
</g>
<g font-size="1.3" fill="#840084">
<text x="101.8" y="26.9">50V NP0</text>
<text x="102.7" y="24.8">0402</text>
<text x="122.1" y="26.9">50V X7R</text>
<text x="179.4" y="26.9">X7R 50V</text>
<text x="180.9" y="24.8">0402</text>
<text x="199.7" y="26.9">NP0</text>
<text x="201.2" y="24.8">0402</text>
<text x="204.4" y="26.9">50V</text>
<text x="102.7" y="46.4">0402</text>
<text x="180.9" y="46.4">0402</text>
<text x="201.2" y="46.4">0402</text>
<text x="101.8" y="48.5">50V NP0</text>
<text x="122.1" y="48.5">50V X7R</text>
<text x="179.4" y="48.5">X7R 50V</text>
<text x="199.7" y="48.5">NP0</text>
<text x="204.4" y="48.5">50V</text>
<text x="202.3" y="65">X7R 50V</text>
<text x="203.8" y="62.9">0402</text>
<text x="222.5" y="65">NP0</text>
<text x="224.1" y="62.9">0402</text>
<text x="227.3" y="65">50V</text>
<text x="239.7" y="66.3" transform="rotate(-90 239.7 66.3)">Green</text>
<text x="42.4" y="72.9">0603</text>
<text x="53.9" y="72.9">0603</text>
<text x="66.6" y="72.9">0603</text>
<text x="80.5" y="72.9">0603</text>
<text x="94.5" y="72.9">0603</text>
<text x="108.5" y="72.9">0603</text>
<text x="122.4" y="72.9">0603</text>
<text x="235.5" y="74.1">0603</text>
<text x="266.7" y="83.8">1.5</text>
<text x="267.2" y="82">HF</text>
<text x="270.8" y="82">50R</text>
<text x="270.9" y="83.8">Ghz</text>
<text x="197.3" y="92.2" transform="rotate(-90 197.3 92.2)">0402</text>
<text x="204.9" y="94.7" transform="rotate(-90 204.9 94.7)">0402</text>
<text x="225.8" y="95.2" transform="rotate(-90 225.8 95.2)">0402</text>
<text x="227.8" y="92" transform="rotate(-90 227.8 92)">50V</text>
<text x="240.2" y="95.5" transform="rotate(-90 240.2 95.5)">0402</text>
<text x="242.3" y="92.3" transform="rotate(-90 242.3 92.3)">50V</text>
<text x="266.9" y="90.6">1.5</text>
<text x="267.4" y="92.7">HF</text>
<text x="271" y="92.7">50R</text>
<text x="271.1" y="90.6">Ghz</text>
<text x="25.4" y="97.5">HF</text>
<text x="25.6" y="99">26</text>
<text x="29" y="97.5">50R</text>
<text x="29.2" y="99">Mhz</text>
<text x="77" y="100">0402</text>
<text x="89.9" y="98">Thin</text>
<text x="92.9" y="100">0.1</text>
<text x="95" y="98">FIlm</text>
<text x="97.1" y="100">%</text>
<text x="116.9" y="101.8">X7R 50V</text>
<text x="118.4" y="99.8">0402</text>
<text x="227.8" y="96.7" transform="rotate(-90 227.8 96.7)">NP0</text>
<text x="242.3" y="97" transform="rotate(-90 242.3 97)">NP0</text>
<text x="75.5" y="102.1">X7R 50V</text>
<text x="93.2" y="102.1">0603</text>
<text x="60" y="113.2">NP0</text>
<text x="61.5" y="111.2">0402</text>
<text x="64.7" y="113.2">50V</text>
<text x="93.3" y="113.7">0402</text>
<text x="193.2" y="112.2">50V X7R</text>
<text x="217.4" y="113.3" transform="rotate(-90 217.4 113.3)">FIlm</text>
<text x="219.4" y="111.2" transform="rotate(-90 219.4 111.2)">%</text>
<text x="222.4" y="112.2">50V X7R</text>
<text x="91.7" y="115.8">NP0</text>
<text x="96.4" y="115.8">50V</text>
<text x="119.7" y="118.3">NP0</text>
<text x="121.2" y="116.3">0402</text>
<text x="124.4" y="118.3">50V</text>
<text x="181" y="116.8">50V X7R</text>
<text x="181.9" y="118.8">0402</text>
<text x="194.1" y="118.3">Thin</text>
<text x="194.1" y="114.3">0402</text>
<text x="199.1" y="118.3">FIlm</text>
<text x="217.4" y="118.3" transform="rotate(-90 217.4 118.3)">Thin</text>
<text x="219.4" y="115.3" transform="rotate(-90 219.4 115.3)">0.1</text>
<text x="221.4" y="115" transform="rotate(-90 221.4 115)">0603</text>
<text x="223.3" y="114.3">0402</text>
<text x="249.2" y="115">0402</text>
<text x="41" y="123.9">X7R 50V</text>
<text x="42.5" y="121.9">0402</text>
<text x="76.5" y="122.1">X7R 16V</text>
<text x="78" y="120.1">0402</text>
<text x="105.7" y="125.9">X7R 16V</text>
<text x="107.2" y="123.9">0402</text>
<text x="124.2" y="120.9">Thin</text>
<text x="127.2" y="122.9">0.1</text>
<text x="127.5" y="124.9">0603</text>
<text x="129.3" y="120.9">FIlm</text>
<text x="131.4" y="122.9">%</text>
<text x="197.1" y="120.4">0.1</text>
<text x="197.4" y="122.4">0603</text>
<text x="201.3" y="120.4">%</text>
<text x="247.7" y="124.9">0402</text>
<text x="225" y="144">50V NP0</text>
<text x="215.7" y="148">0402</text>
<text x="225.8" y="146">0402</text>
<text x="213.3" y="150.1">50VNP0</text>
<text x="251.8" y="152.9">X7R 16V</text>
<text x="253.3" y="150.8">0402</text>
<text x="139.1" y="176.9" transform="rotate(-90 139.1 176.9)">50V X7R</text>
<text x="141.2" y="176" transform="rotate(-90 141.2 176)">0402</text>
<text x="135.1" y="185.9">0603</text>
<text x="135.9" y="183.6">10%</text>
<text x="168.9" y="181.3">HF</text>
<text x="169.2" y="182.8">26</text>
<text x="172.5" y="181.3">50R</text>
<text x="172.7" y="182.8">Mhz</text>
<text x="50.6" y="186.4">NP050V</text>
<text x="50.6" y="188.7">0402</text>
<text x="62.8" y="188.4">X7R 50V</text>
<text x="64.3" y="186.4">0402</text>
<text x="77.7" y="188.9">NP0</text>
<text x="79.3" y="186.9">0402</text>
<text x="82.5" y="188.9">50V</text>
<text x="155.9" y="187.4">50V X7R</text>
<text x="156.8" y="189.4">0402</text>
</g>
<g font-size="1.3" fill="#725600">
<text x="268.2" y="75.9">PLL:</text>
<text x="273.3" y="75.9">Lock</text>
<text x="278.7" y="75.9">Detect</text>
<text x="13.6" y="83.5">SPI:</text>
<text x="18.5" y="83.5">Load</text>
<text x="21" y="81">SPI:</text>
<text x="21.9" y="78.4">SPI:</text>
<text x="24.1" y="83.5">Enable</text>
<text x="25.9" y="81">DATA</text>
<text x="26.7" y="78.4">CLK</text>
<text x="268.2" y="78.4">PLL:</text>
<text x="273.3" y="78.4">MUXOUT</text>
<text x="13.7" y="88.6">PLL:</text>
<text x="18.8" y="88.6">Chip</text>
<text x="24.1" y="88.6">Enable</text>
<text x="13.7" y="91.1">PLL:</text>
<text x="18.8" y="91.1">Power</text>
<text x="25.6" y="91.1">Down</text>
</g>
<g font-size="1.3" fill="#0000c2">
<text x="-.1" y="83.3">ta</text>
<text x="2.9" y="83.3">loading</text>
<text x="-.8" y="93.2">ice</text>
<text x="-.1" y="91.1">on</text>
<text x="3.2" y="93.2">is</text>
<text x="3.4" y="91.1">Startup</text>
<text x="6" y="93.2">off.</text>
<text x="148.1" y="137.4">Eval</text>
<text x="153.2" y="137.4">Board:</text>
<text x="110.8" y="139.4">https://www.analog.com/media/en/technical-documentation/user-guides/UG-435.pdf</text>
</g>
<g font-size="1.3" fill="#06b5ce">
<text x="177.7" y="83.5">HF</text>
<text x="181.3" y="83.5">50R</text>
<text x="209.5" y="83.5">HF</text>
<text x="213.1" y="83.5">50R</text>
<text x="268.2" y="86.1">Oscillator</text>
<text x="268.2" y="88.6">Oscillator</text>
<text x="278.5" y="86.1">+</text>
<text x="278.5" y="88.6">-</text>
<text x="25.4" y="95.1">TCXO</text>
<text x="101.5" y="93.7">HF</text>
<text x="105.1" y="93.7">50R</text>
<text x="129.5" y="93.7">HF</text>
<text x="133.1" y="93.7">50R</text>
<text x="177.7" y="91.1">HF</text>
<text x="181.3" y="91.1">50R</text>
<text x="209.5" y="91.1">HF</text>
<text x="213.1" y="91.1">50R</text>
<text x="122.3" y="169.9">HF</text>
<text x="125.9" y="169.9">50R</text>
<text x="168.9" y="178.9">TCXO</text>
</g>
</svg>
